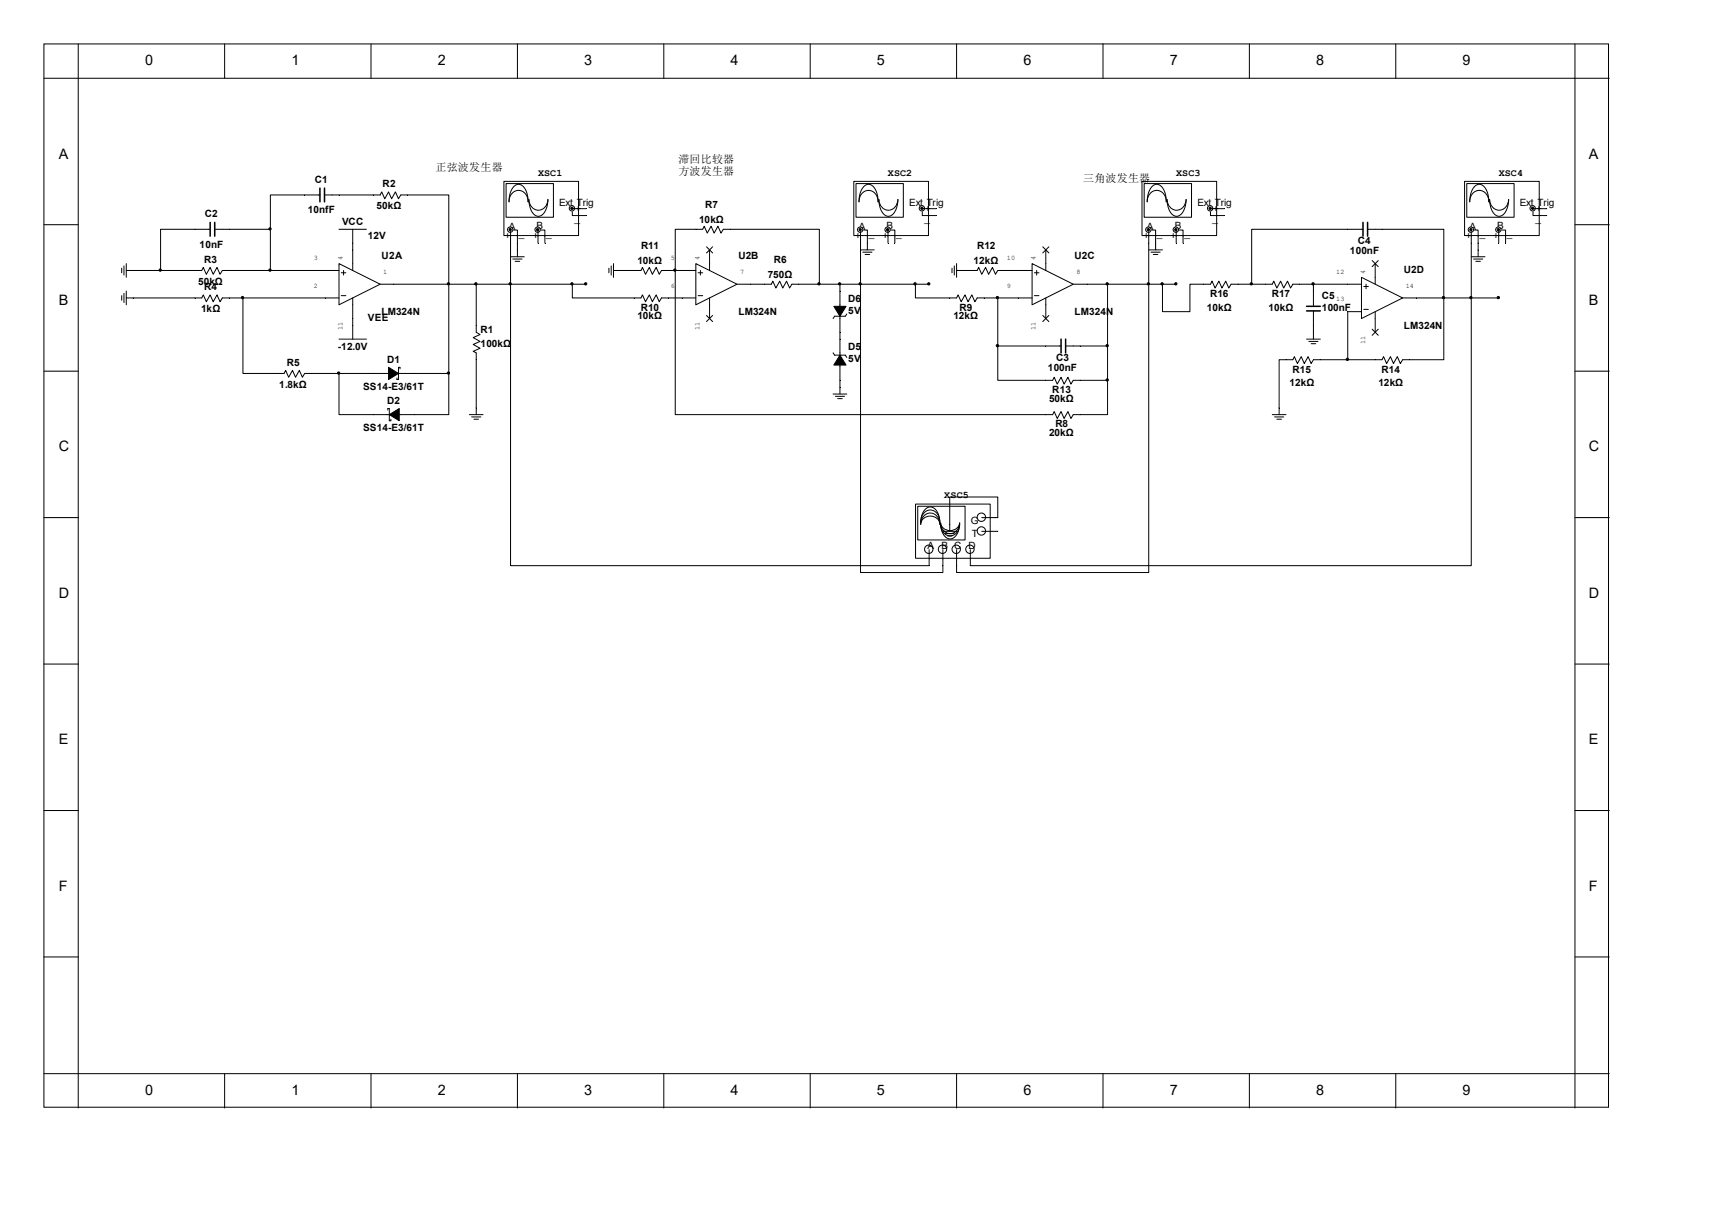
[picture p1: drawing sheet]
<svg xmlns="http://www.w3.org/2000/svg" width="297mm" height="210mm" viewBox="0 0 297 210" stroke-linecap="round" stroke-linejoin="round" font-family="sans-serif">
<g fill="none" stroke="#000" stroke-width=".17">
<path d="M7.6 7.6h271.5v184.4h-271.5zM7.6 13.6h271.6M13.6 7.6v184.6M39 7.6v6M64.4 7.6v6M89.8 7.6v6M115.2 7.6v6M140.6 7.6v6M166 7.6v6M191.4 7.6v6M216.8 7.6v6M242.1 7.6v6"/>
<path d="M273.2 7.6v184.6M7.6 39h6M33.8 39.8h2.7M37.3 39.8h2.5M52.9 33.8h2.6M56.3 33.8h2.5M64.8 33.8h1.2l.2-.5 .5 1.2 .7-1.2 .5 1.2 .7-1.2 .5 1.2 .4-.7h1.2M273.2 39h6M21.1 46.5v.8M21.1 51.3v.8M21.5 46.1v1.6M21.5 50.9v1.6"/>
<path d="M21.9 46.9h1.2M21.9 51.7h1.2M21.9 45.7v2.4M21.9 50.5v2.4M33.8 46.9h1.2l.3-.5 .5 1.2 .7-1.2 .5 1.2 .6-1.2 .6 1.2 .4-.7h1.2M33.8 51.7h1.2l.3-.6 .5 1.2 .7-1.2 .5 1.2 .6-1.2 .6 1.2 .4-.6h1.2M56.4 46.9h2.4M56.4 51.7h2.4M58.8 45.7l7.2 3.6-7.2 3.6zM59.2 51.3h.8M59.2 47.3h.8M59.6 46.9v.8"/>
<path d="M61.2 43.3v3.6M61.2 51.7v3.5M66 49.3h2.3M82.6 56.4v1.2l.7 .4-1.2 .5 1.2 .7-1.2 .5 1.2 .7-1.2 .5 .5 .3v1.2M88.6 44.5h2.4M89 44.9h1.6M89.4 45.3h.8M89.8 43.3v1.2M105.6 46.5v.8M106 46.1v1.6M106.4 46.9h1.2M106.4 45.7v2.4"/>
<path d="M118.3 46.9h2.4M118.3 51.7h2.4M120.7 45.7l7.2 3.6-7.2 3.6zM121.1 51.3h.8M121.1 47.3h.8M121.5 46.9v.8M122.6 54.7l1 1.1M122.6 42.8l1 1.1M123.1 43.3v3.6M123.1 51.7v3.5M123.6 54.7l-1 1.1M123.6 42.8l-1 1.1"/>
<path d="M127.9 49.3h2.3M149.3 43.3h2.4M149.7 43.7h1.6M150.1 44.1h.8M150.5 42.1v1.2M165.2 46.5v.8M165.6 46.1v1.6M166 45.7v2.4M166 46.9h1.1M176.7 46.9h2.4M176.7 51.7h2.4M179.1 45.7l7.1 3.6-7.1 3.6z"/>
<path d="M179.5 51.3h.7M179.5 47.3h.7M179.8 46.9v.8M180.9 54.7l1.1 1.1M180.9 42.8l1.1 1.1M181.4 43.3v3.6M181.4 51.7v3.5M182 54.7l-1.1 1.1M182 42.8l-1.1 1.1M186.2 49.3h2.4M199.3 43.3h2.4M199.7 43.7h1.6"/>
<path d="M200.1 44.1h.8M200.5 42.1v1.2M226.7 58.8h2.4M227.1 59.2h1.6M227.5 59.6h.8M227.9 57.6v1.2M233.8 49.3h2.4M233.8 54h2.4M236.2 48.1l7.1 3.6-7.1 3.5zM236.6 53.7h.8M236.6 49.7h.8M237 49.3v.8"/>
<path d="M238.1 57.1l1 1.1M238.1 45.2l1 1M238.6 45.7v3.6M238.6 54v3.6M239.1 57.1l-1 1.1M239.1 45.2l-1 1M243.3 51.7h2.4M255.2 44.5h2.4M255.6 44.9h1.6M256 45.3h.8M256.4 43.3v1.2M7.6 64.4h6"/>
<path d="M48.1 64.8h1.2l.3-.6 .5 1.2 .6-1.2 .6 1.2 .6-1.2 .6 1.2 .4-.6h1.1M64.8 71.9h7.1M64.8 64.8h7.1M67.3 71.1v-.2h.2v2.1h.3v-.3M69.4 64v-.3h-.3v2.1h-.2v-.2M81.4 71.9h2.4M81.8 72.3h1.6M82.2 72.7h.8M82.6 70.7v1.2M144.5 68.3h2.4M144.9 68.7h1.6M145.3 69.1h.8"/>
<path d="M145.7 67.1v1.2M220.7 71.9h2.4M221.1 72.3h1.6M221.5 72.7h.8M221.9 70.7v1.2M273.2 64.4h6M7.6 89.8h6M273.2 89.8h6M7.6 115.2h6M273.2 115.2h6M7.6 140.6h6M273.2 140.6h6"/>
<path d="M7.6 166h6M273.2 166h6M7.6 186.2h271.6M39 186.2v6M64.4 186.2v6M89.8 186.2v6M115.2 186.2v6M140.6 186.2v6M166 186.2v6M191.4 186.2v6M216.8 186.2v6M242.1 186.2v6"/>
</g>
<g fill="#000" stroke="#000" stroke-width=".17">
<path d="M67.4 63.7l1.7 1.1-1.7 1zM67.5 71.9l1.8-1v2.1z"/>
<circle cx="46.8" cy="39.7" r=".2"/>
<circle cx="27.8" cy="46.8" r=".2"/>
<circle cx="42.1" cy="51.6" r=".2"/>
<circle cx="46.8" cy="46.8" r=".2"/>
<circle cx="77.8" cy="49.2" r=".2"/>
<circle cx="101.6" cy="49.2" r=".2"/>
<circle cx="58.7" cy="64.7" r=".2"/>
<circle cx="77.8" cy="64.7" r=".2"/>
</g>
<path d="M36.5 38.6v2.4M37.3 38.6v2.4M55.5 32.6v2.4M56.3 32.6v2.4" fill="none" stroke="#000" stroke-width=".26"/>
<path d="M87.5 31.5h12.9v9.4h-12.9z" fill="#fff"/>
<path d="M87.4 31.5h13v9.4h-13z" fill="none" stroke="#000" stroke-width=".17"/>
<path d="M87.8 31.9h8.2v5.8h-8.2z" fill="#fff"/>
<path d="M87.8 31.8h8.2v5.9h-8.2zM89.2 32.3a1.26 1.26 0 0 1 2.1 .8l.3 1.2v.7a1.68 1.68 0 0 0-1.6-2 1.68 1.68 0 0 0-1.7 2v-.1a3.8 3.8 0 0 1 .9-2.6zM91.8 34.6a1.66 1.66 0 0 0 1.6 1.9 1.66 1.66 0 0 0 1.7-1.9 3.1 3.1 0 0 1-1.3 2.8 1.3 1.3 0 0 1-1.7-1l-.3-1.1z" fill="none" stroke="#000" stroke-width=".17"/>
<g fill="#fff" stroke="#000" stroke-width=".17">
<circle cx="93.3" cy="39.8" r=".46"/>
<circle cx="88.5" cy="39.8" r=".46"/>
<circle cx="99.2" cy="36.1" r=".46"/>
</g>
<path d="M89.1 39.9h.7v2.2M93.3 39.9v2.2M93.9 39.9h.6v2.2M99.3 36.7v.7h2.4M99.4 36.2h2.3M88.6 40.2v1.9M110 51.7h1.2l.3-.6 .5 1.2 .6-1.2 .6 1.2 .6-1.2 .6 1.2 .4-.6h1.2M132.6 49.3h1.2l.3-.5 .5 1.2 .7-1.2 .5 1.2 .7-1.2 .5 1.2 .4-.7h1.2M145.7 50.5v7.1M145.7 58.8v7.2M146.9 54.4l-.3 .4h-1.8l-.3 .4M144.5 61.2l.3 .4h1.8l.3 .4" fill="none" stroke="#000" stroke-width=".17"/>
<g fill="#000" stroke="#000" stroke-width=".17">
<path d="M144.7 53.1h2.1l-1.1 1.7zM145.7 61.6l1.1 1.7h-2.1z"/>
<circle cx="88.5" cy="39.8" r=".2"/>
<circle cx="93.3" cy="39.8" r=".2"/>
<circle cx="99.2" cy="36.1" r=".2"/>
<circle cx="99.2" cy="49.2" r=".2"/>
</g>
<path d="M148.2 31.5h12.9v9.4h-12.9z" fill="#fff"/>
<path d="M148.1 31.5h13v9.4h-13z" fill="none" stroke="#000" stroke-width=".17"/>
<path d="M148.5 31.9h8.2v5.8h-8.2z" fill="#fff"/>
<path d="M148.5 31.8h8.2v5.9h-8.2zM150 32.3a1.26 1.26 0 0 1 2 .8l.3 1.2v.7a1.68 1.68 0 0 0-1.6-2 1.68 1.68 0 0 0-1.7 2v-.1a3.8 3.8 0 0 1 1-2.6zM152.5 34.6a1.66 1.66 0 0 0 1.6 1.9 1.66 1.66 0 0 0 1.7-1.9 3.1 3.1 0 0 1-1.3 2.8 1.3 1.3 0 0 1-1.7-1l-.3-1.1z" fill="none" stroke="#000" stroke-width=".17"/>
<g fill="#fff" stroke="#000" stroke-width=".17">
<circle cx="154" cy="39.8" r=".46"/>
<circle cx="149.2" cy="39.8" r=".46"/>
<circle cx="159.9" cy="36.1" r=".46"/>
</g>
<path d="M120.7 39.8h1.2l.3-.6 .5 1.2 .7-1.2 .5 1.2 .7-1.2 .5 1.2 .4-.6h1.2M149.8 39.9h.7v2.2M154.1 39.9v2.2M154.6 39.9h.6v2.2M160 36.7v.7h2.4M160.1 36.2h2.3M110 46.9h1.2l.3-.5 .5 1.2 .6-1.2 .6 1.2 .6-1.2 .6 1.2 .4-.7h1.2M149.3 40.2v1.9M164.8 51.7h1.2l.2-.6 .6 1.2 .6-1.2 .5 1.2 .7-1.2 .5 1.2 .4-.6h1.2M168.3 46.9h1.2l.3-.5 .5 1.2 .7-1.2 .5 1.2 .7-1.2 .5 1.2 .4-.7h1.2M181.4 60h2.7M184.9 60h2.5" fill="none" stroke="#000" stroke-width=".17"/>
<g fill="#000" stroke="#000" stroke-width=".17">
<circle cx="149.2" cy="39.8" r=".2"/>
<circle cx="154" cy="39.8" r=".2"/>
<circle cx="159.9" cy="36.1" r=".2"/>
<circle cx="142.1" cy="49.2" r=".2"/>
<circle cx="145.7" cy="49.2" r=".2"/>
<circle cx="173" cy="51.6" r=".2"/>
</g>
<path d="M184.1 58.8v2.4M184.9 58.8v2.4" fill="none" stroke="#000" stroke-width=".26"/>
<path d="M198.2 31.5h12.9v9.4h-12.9z" fill="#fff"/>
<path d="M198.1 31.5h13v9.4h-13z" fill="none" stroke="#000" stroke-width=".17"/>
<path d="M198.5 31.9h8.2v5.8h-8.2z" fill="#fff"/>
<path d="M198.5 31.8h8.2v5.9h-8.2zM200 32.3a1.26 1.26 0 0 1 2 .8l.3 1.2v.7a1.68 1.68 0 0 0-1.6-2 1.68 1.68 0 0 0-1.7 2v-.1a3.8 3.8 0 0 1 1-2.6zM202.5 34.6a1.66 1.66 0 0 0 1.6 1.9 1.66 1.66 0 0 0 1.7-1.9 3.1 3.1 0 0 1-1.3 2.8 1.3 1.3 0 0 1-1.7-1l-.3-1.1z" fill="none" stroke="#000" stroke-width=".17"/>
<g fill="#fff" stroke="#000" stroke-width=".17">
<circle cx="204" cy="39.8" r=".46"/>
<circle cx="199.2" cy="39.8" r=".46"/>
<circle cx="209.9" cy="36.1" r=".46"/>
</g>
<g fill="none" stroke="#000" stroke-width=".17">
<path d="M199.8 39.9h.7v2.2M204.1 39.9v2.2M204.6 39.9h.6v2.2M210 36.7v.7h2.4M210.1 36.2h2.3M233.8 39.8h2.7M237.3 39.8h2.5M199.3 40.2v1.9M208.8 49.3h1.2l.3-.5 .5 1.2 .7-1.2 .5 1.2 .7-1.2 .5 1.2 .4-.7h1.2M219.5 49.3h1.2l.3-.5 .5 1.2 .7-1.2 .5 1.2 .7-1.2 .5 1.2 .4-.7h1.2M227.9 50.5v2.6M227.9 53.9v2.5"/>
<path d="M181.4 71.9h1.2l.3-.5 .5 1.2 .7-1.2 .5 1.2 .7-1.2 .5 1.2 .4-.7h1.2M181.4 66h1.2l.3-.6 .5 1.2 .7-1.2 .5 1.2 .7-1.2 .5 1.2 .4-.6h1.2M223.1 62.4h1.2l.3-.5 .5 1.1 .6-1.1 .6 1.1 .6-1.1 .6 1.1 .4-.6h1.2M238.6 62.4h1.2l.2-.5 .6 1.1 .6-1.1 .6 1.1 .6-1.1 .5 1.1 .4-.6h1.2"/>
</g>
<g fill="#000" stroke="#000" stroke-width=".17">
<circle cx="199.2" cy="39.8" r=".2"/>
<circle cx="204" cy="39.8" r=".2"/>
<circle cx="209.9" cy="36.1" r=".2"/>
<circle cx="82.6" cy="49.2" r=".2"/>
<circle cx="88.5" cy="49.2" r=".2"/>
<circle cx="117.1" cy="46.8" r=".2"/>
<circle cx="149.2" cy="49.2" r=".2"/>
<circle cx="158.7" cy="49.2" r=".2"/>
<circle cx="161.1" cy="49.2" r=".2"/>
<circle cx="173" cy="59.9" r=".2"/>
<circle cx="192.1" cy="59.9" r=".2"/>
<circle cx="192.1" cy="49.2" r=".2"/>
<circle cx="199.2" cy="49.2" r=".2"/>
<circle cx="201.6" cy="49.2" r=".2"/>
<circle cx="204" cy="49.2" r=".2"/>
<circle cx="217.1" cy="49.2" r=".2"/>
<circle cx="227.8" cy="49.2" r=".2"/>
<circle cx="250.4" cy="51.6" r=".2"/>
<circle cx="259.9" cy="51.6" r=".2"/>
<circle cx="192.1" cy="65.9" r=".2"/>
<circle cx="233.8" cy="62.3" r=".2"/>
</g>
<path d="M236.5 38.6v2.4M237.3 38.6v2.4M226.7 53.1h2.4M226.7 53.9h2.4" fill="none" stroke="#000" stroke-width=".26"/>
<path d="M254.1 31.5h12.9v9.4h-12.9z" fill="#fff"/>
<path d="M254.1 31.5h12.9v9.4h-12.9z" fill="none" stroke="#000" stroke-width=".17"/>
<path d="M254.5 31.9h8.2v5.8h-8.2z" fill="#fff"/>
<path d="M254.5 31.8h8.2v5.9h-8.2zM255.9 32.3a1.26 1.26 0 0 1 2 .8l.3 1.2 .1 .7a1.68 1.68 0 0 0-1.7-2 1.68 1.68 0 0 0-1.6 2v-.1a3.8 3.8 0 0 1 .9-2.6zM258.4 34.6a1.66 1.66 0 0 0 1.7 1.9 1.66 1.66 0 0 0 1.6-1.9 3.1 3.1 0 0 1-1.3 2.8 1.3 1.3 0 0 1-1.6-1l-.3-1.1z" fill="none" stroke="#000" stroke-width=".17"/>
<g fill="#fff" stroke="#000" stroke-width=".17">
<circle cx="259.9" cy="39.8" r=".46"/>
<circle cx="255.2" cy="39.8" r=".46"/>
<circle cx="265.9" cy="36.1" r=".46"/>
</g>
<g fill="none" stroke="#000" stroke-width=".17">
<path d="M33.8 39.8h-5.9v7.1M39.8 39.8h7.1M46.9 39.8v7.1M52.9 33.8h-6v6M58.8 39.8h4.8M58.8 33.8h6M61.2 39.8v3.5M70.7 33.8h7.2v31M120.7 39.8h-3.6v32.1h64.3M126.7 39.8h15.4v9.5M233.8 39.8h-16.7v9.5M239.8 39.8h10.7v22.6h-6"/>
<path d="M255.8 39.9h.6v3.4M260 39.9v2.2M260.5 39.9h.7v2.2M266 36.7v.7h2.3M266.1 36.2h2.2M23.1 46.9h10.7M23.1 51.7h10.7M39.8 46.9h16.6M39.8 51.7h16.6M42.1 51.7v13.1h6M58.8 58.8h4.8M61.2 55.2v3.6"/>
<path d="M68.3 49.3h33.4M82.6 49.3v7.1M88.6 42.1v7.2M89.8 42.1v1.2M99.3 49.3v2.4h10.7M107.6 46.9h2.4M116 46.9h2.3M116 51.7h2.3M130.2 49.3h2.4M138.6 49.3h22.6M145.7 49.3v1.2M145.7 57.6v1.2"/>
<path d="M149.3 42.1v7.2M158.8 49.3v2.4h6M167.1 46.9h1.2M170.7 51.7h6M173.1 51.7v8.3M174.3 46.9h2.4M188.6 49.3h15.5M192.1 49.3v16.7M199.3 42.1v7.2M201.7 49.3v4.7h4.7v-4.7h2.4M214.8 49.3h4.7M225.5 49.3h8.3"/>
<path d="M227.9 49.3v1.2M227.9 56.4v1.2M233.8 54v8.4M245.7 51.7h14.3M255.2 40.2v11.5M54 64.8h10.8M58.8 64.8v7.1h6M71.9 64.8h6M77.9 64.8v7.1h-6M82.6 62.4v8.3M145.7 66v1.1M173.1 60v6h8.3"/>
<path d="M173.1 60h8.3M187.4 60h4.7M187.4 66h4.7M192.1 66v5.9h-4.7M223.1 62.4h-1.2v8.3M229.1 62.4h9.5"/>
</g>
<g fill="#000" stroke="#000" stroke-width=".17">
<circle cx="255.2" cy="39.8" r=".2"/>
<circle cx="259.9" cy="39.8" r=".2"/>
<circle cx="265.9" cy="36.1" r=".2"/>
<circle cx="255.2" cy="51.6" r=".2"/>
</g>
<path d="M158.9 87.5h12.9v9.3h-12.9z" fill="#fff"/>
<path d="M158.8 87.4h13v9.4h-13z" fill="none" stroke="#000" stroke-width=".17"/>
<circle cx="161.1" cy="95.3" r=".73" fill="#fff" stroke="#000" stroke-width=".17"/>
<path d="M161.2 95.3v1.6" fill="none" stroke="#000" stroke-width=".17"/>
<circle cx="163.5" cy="95.3" r=".73" fill="#fff" stroke="#000" stroke-width=".17"/>
<path d="M163.6 95.3v1.6" fill="none" stroke="#000" stroke-width=".17"/>
<circle cx="170.3" cy="89.7" r=".73" fill="#fff" stroke="#000" stroke-width=".17"/>
<path d="M170.3 89.8h1.6" fill="none" stroke="#000" stroke-width=".17"/>
<circle cx="170.3" cy="92.1" r=".73" fill="#fff" stroke="#000" stroke-width=".17"/>
<path d="M170.3 92.1h1.6" fill="none" stroke="#000" stroke-width=".17"/>
<path d="M159.3 87.8h8.1v5.8h-8.1z" fill="#fff"/>
<path d="M159.2 87.8h8.2v5.8h-8.2zM163 90.7a2.98 2.98 0 0 0-1.2-2.7 1.43 1.43 0 0 0-1.8 1.3l-.3 1.4" fill="none" stroke="#000" stroke-width=".17"/>
<circle cx="165.9" cy="95.3" r=".73" fill="#fff" stroke="#000" stroke-width=".17"/>
<path d="M166 95.3v1.6" fill="none" stroke="#000" stroke-width=".17"/>
<circle cx="168.3" cy="95.3" r=".73" fill="#fff" stroke="#000" stroke-width=".17"/>
<g fill="none" stroke="#000" stroke-width=".17">
<path d="M88.6 49.3v48.8h72.6v-1.2M149.3 49.3v50h14.3v-2.4M199.3 49.3v50h-33.3v-2.4M255.2 51.7v46.4h-86.9v-2.8M160.2 89.5a1.65 1.65 0 0 1 2-.3 1.65 1.65 0 0 1 .8 1.7 1.67 1.67 0 0 0-1.6-1.4 1.67 1.67 0 0 0-1.7 1.5v-.1a2.1 2.1 0 0 1 .5-1.4zM163 90.6a1.97 1.97 0 0 0-1.6-2.2 1.97 1.97 0 0 0-1.7 2.2M163.2 90.7a1.69 1.69 0 0 0 1.6 1.3 1.69 1.69 0 0 0 1.7-1.3 1.66 1.66 0 0 1-1.7 1.8 1.66 1.66 0 0 1-1.6-1.8zM163.6 92.1h2.4M164 92.5h1.6M164.4 92.9h.8M166.5 90.8a2.36 2.36 0 0 1-1.7 2.7 2.36 2.36 0 0 1-1.6-2.7M166.5 90.9a1.64 1.64 0 0 1-.9 1.8 1.64 1.64 0 0 1-1.9-.3l-.5-.9v-.5"/>
<path d="M171.9 89.8h1.2v-3.6h-8.3v5.9M171.9 92.1h1.2"/>
</g>
<g font-size="2.5">
<text x="25.2" y="11.2">0</text>
<text x="50.6" y="11.2">1</text>
<text x="75.9" y="11.2">2</text>
<text x="101.3" y="11.2">3</text>
<text x="126.7" y="11.2">4</text>
<text x="152.1" y="11.2">5</text>
<text x="177.5" y="11.2">6</text>
<text x="202.9" y="11.2">7</text>
<text x="228.3" y="11.2">8</text>
<text x="253.7" y="11.2">9</text>
<text x="10.2" y="27.5">A</text>
<text x="275.6" y="27.5">A</text>
<text x="10.2" y="52.9">B</text>
<text x="275.6" y="52.9">B</text>
<text x="10.2" y="78.3">C</text>
<text x="275.6" y="78.3">C</text>
<text x="10.2" y="103.7">D</text>
<text x="275.6" y="103.7">D</text>
<text x="10.2" y="129.1">E</text>
<text x="275.6" y="129.1">E</text>
<text x="10.2" y="154.5">F</text>
<text x="275.6" y="154.5">F</text>
<text x="25.2" y="189.8">0</text>
<text x="50.6" y="189.8">1</text>
<text x="75.9" y="189.8">2</text>
<text x="101.3" y="189.8">3</text>
<text x="126.7" y="189.8">4</text>
<text x="152.1" y="189.8">5</text>
<text x="177.5" y="189.8">6</text>
<text x="202.9" y="189.8">7</text>
<text x="228.3" y="189.8">8</text>
<text x="253.7" y="189.8">9</text>
</g>
<g font-size="1.9">
<text x="75.6" y="29.7">正弦波发生器</text>
<text x="117.7" y="28.2">滞回比较器</text>
<text x="117.7" y="30.4">方波发生器</text>
<text x="187.9" y="31.5">三角波发生器</text>
</g>
<g font-size="1.7">
<text x="54.6" y="31.7">C1</text>
<text x="66.4" y="32.5">R2</text>
<text x="93.3" y="30.5">XSC1</text>
<text x="97" y="35.8">Ext Trig</text>
<text x="154.1" y="30.5">XSC2</text>
<text x="157.7" y="35.8">Ext Trig</text>
<text x="204" y="30.5">XSC3</text>
<text x="207.7" y="35.8">Ext Trig</text>
<text x="260" y="30.5">XSC4</text>
<text x="263.7" y="35.8">Ext Trig</text>
<text x="35.6" y="37.6">C2</text>
<text x="53.4" y="37">10nfF</text>
<text x="59.4" y="38.9">VCC</text>
<text x="63.8" y="41.4">12V</text>
<text x="65.3" y="36.3">50kΩ</text>
<text x="87.6" y="41.4">+</text>
<text x="88.3" y="39.9">A</text>
<text x="90" y="41.1">_</text>
<text x="92.4" y="41.4">+</text>
<text x="93" y="39.8">B</text>
<text x="94.7" y="41.1">_</text>
<text x="99.7" y="38.4">_</text>
<text x="99.8" y="36.8">+</text>
<text x="121.3" y="38.7">10kΩ</text>
<text x="122.3" y="36">R7</text>
<text x="148.3" y="41.4">+</text>
<text x="149" y="39.9">A</text>
<text x="150.7" y="41.1">_</text>
<text x="153.1" y="41.4">+</text>
<text x="153.8" y="39.8">B</text>
<text x="155.4" y="41.1">_</text>
<text x="160.4" y="38.4">_</text>
<text x="160.5" y="36.8">+</text>
<text x="198.4" y="41.4">+</text>
<text x="199" y="39.9">A</text>
<text x="200.7" y="41.1">_</text>
<text x="203.1" y="41.4">+</text>
<text x="203.8" y="39.8">B</text>
<text x="205.5" y="41.1">_</text>
<text x="210.4" y="38.4">_</text>
<text x="210.5" y="36.8">+</text>
<text x="254.3" y="41.4">+</text>
<text x="254.9" y="39.9">A</text>
<text x="256.7" y="41.1">_</text>
<text x="259" y="41.4">+</text>
<text x="259.7" y="39.8">B</text>
<text x="261.4" y="41.1">_</text>
<text x="266.4" y="38.4">_</text>
<text x="266.5" y="36.8">+</text>
<text x="34.6" y="42.9">10nF</text>
<text x="35.4" y="45.6">R3</text>
<text x="66.2" y="44.9">U2A</text>
<text x="110.6" y="45.8">10kΩ</text>
<text x="111.2" y="43.2">R11</text>
<text x="128.1" y="44.9">U2B</text>
<text x="134.2" y="45.6">R6</text>
<text x="168.9" y="45.8">12kΩ</text>
<text x="169.5" y="43.2">R12</text>
<text x="186.4" y="44.9">U2C</text>
<text x="234.2" y="44.1">100nF</text>
<text x="235.6" y="42.4">C4</text>
<text x="243.5" y="47.3">U2D</text>
<text x="34.4" y="49.4">50kΩ</text>
<text x="35.4" y="50.3">R4</text>
<text x="111.2" y="53.9">R10</text>
<text x="133.2" y="48.2">750Ω</text>
<text x="147.2" y="52.3">D6</text>
<text x="166.5" y="53.9">R9</text>
<text x="209.4" y="53.9">10kΩ</text>
<text x="209.9" y="51.5">R16</text>
<text x="220.1" y="53.9">10kΩ</text>
<text x="220.6" y="51.5">R17</text>
<text x="229.3" y="51.8">C5</text>
<text x="229.3" y="53.9">100nF</text>
<text x="34.9" y="54.1">1kΩ</text>
<text x="63.8" y="55.6">VEE</text>
<text x="66.2" y="54.7">LM324N</text>
<text x="83.4" y="57.7">R1</text>
<text x="110.6" y="55.4">10kΩ</text>
<text x="128.1" y="54.7">LM324N</text>
<text x="147.2" y="54.4">5V</text>
<text x="165.4" y="55.4">12kΩ</text>
<text x="186.4" y="54.7">LM324N</text>
<text x="243.5" y="57.1">LM324N</text>
<text x="49.8" y="63.4">R5</text>
<text x="58.6" y="60.7">-12.0V</text>
<text x="67.2" y="62.9">D1</text>
<text x="83.4" y="60.1">100kΩ</text>
<text x="147.2" y="60.7">D5</text>
<text x="147.2" y="62.8">5V</text>
<text x="181.8" y="64.3">100nF</text>
<text x="183.2" y="62.6">C3</text>
<text x="224.2" y="64.6">R15</text>
<text x="239.7" y="64.6">R14</text>
<text x="48.4" y="67.3">1.8kΩ</text>
<text x="63" y="67.6">SS14-E3/61T</text>
<text x="67.2" y="70">D2</text>
<text x="182" y="69.6">50kΩ</text>
<text x="182.5" y="68.2">R13</text>
<text x="223.7" y="67">12kΩ</text>
<text x="239.1" y="67">12kΩ</text>
<text x="63" y="74.8">SS14-E3/61T</text>
<text x="182" y="75.6">20kΩ</text>
<text x="183.1" y="74.1">R8</text>
<text x="163.8" y="86.4">XSC5</text>
<text x="160.9" y="95.2">A</text>
<text x="163.3" y="95.2">B C D</text>
<text x="168.4" y="90.8">G</text>
<text x="168.6" y="93.2">T</text>
</g>
<g font-size="1.2">
<text x="54.4" y="45.1">3</text>
<text x="59.4" y="45.2" transform="rotate(-90 59.4 45.2)">4</text>
<text x="66.5" y="47.5">1</text>
<text x="116.4" y="45.1">5</text>
<text x="121.3" y="45.2" transform="rotate(-90 121.3 45.2)">4</text>
<text x="128.4" y="47.5">7</text>
<text x="174.7" y="45.1">10</text>
<text x="179.7" y="45.2" transform="rotate(-90 179.7 45.2)">4</text>
<text x="186.7" y="47.5">8</text>
<text x="231.8" y="47.5">12</text>
<text x="236.8" y="47.6" transform="rotate(-90 236.8 47.6)">4</text>
<text x="54.4" y="49.9">2</text>
<text x="116.4" y="49.9">6</text>
<text x="174.7" y="49.9">9</text>
<text x="231.8" y="52.2">13</text>
<text x="243.9" y="49.9">14</text>
<text x="59.4" y="57.2" transform="rotate(-90 59.4 57.2)">11</text>
<text x="121.3" y="57.2" transform="rotate(-90 121.3 57.2)">11</text>
<text x="179.7" y="57.2" transform="rotate(-90 179.7 57.2)">11</text>
<text x="236.8" y="59.6" transform="rotate(-90 236.8 59.6)">11</text>
</g>
</svg>
